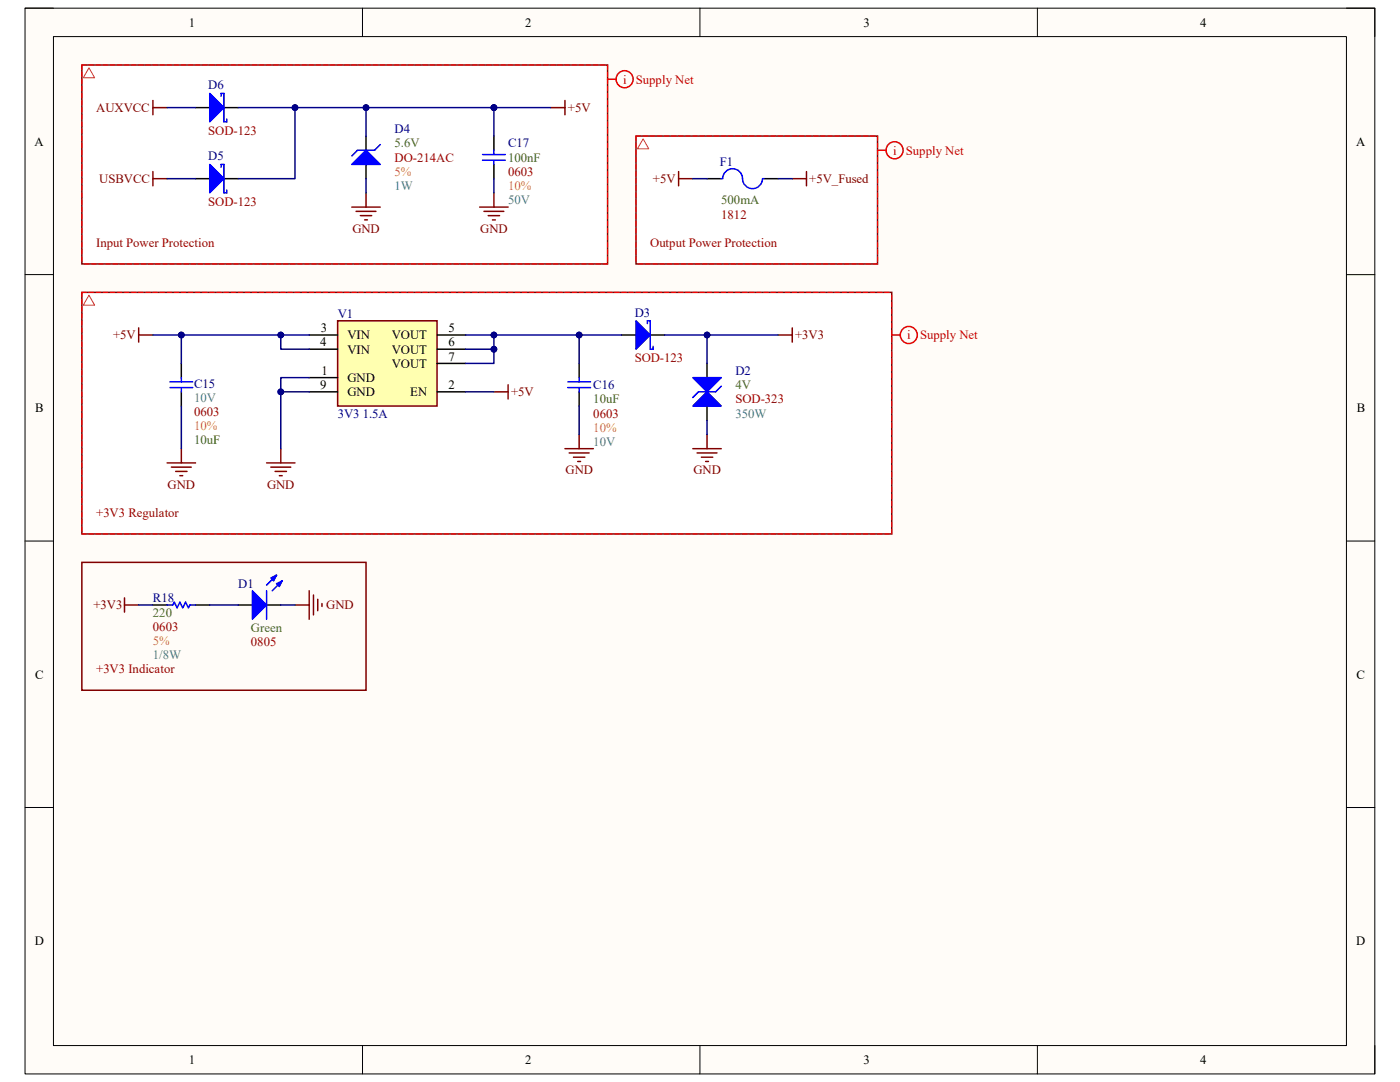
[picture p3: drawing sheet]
<svg xmlns="http://www.w3.org/2000/svg" width="279mm" height="216mm" viewBox="0 0 279 216" stroke-linecap="round" stroke-linejoin="round" font-family="sans-serif">
<path d="M5 1.6h269.4v212.7h-269.4z" fill-rule="evenodd" fill="#fffcf8"/>
<path d="M5 1.6h269.4v212.7h-269.4z" fill="none" stroke="#000" stroke-width=".2"/>
<path d="M10.7 7.3h258v201.3h-258z" fill-rule="evenodd" fill="#fffcf8"/>
<g fill="none" stroke="#000" stroke-width=".2">
<path d="M5 1.6h5.7M10.7 7.3h258v201.3h-258zM72.3 1.6v5.7M139.7 1.6v5.7M207 1.6v5.7M268.7 1.6h5.7v5.7M5 54.8h5.7M268.7 54.8h5.7M5 108h5.7M268.7 108h5.7M5 161.1h5.7M268.7 161.1h5.7"/>
<path d="M72.3 208.6v5.7M139.7 208.6v5.7M207 208.6v5.7M274.4 208.6v5.7"/>
</g>
<g fill="#fff">
<path d="M16.3 58.3h161.7v48.2h-161.7z" fill-rule="evenodd"/>
<path d="M16.3 13h105v39.7h-105z" fill-rule="evenodd"/>
<path d="M126.9 27.1h48.2v25.6h-48.2z" fill-rule="evenodd"/>
</g>
<path d="M30.5 20.1v2.8M30.5 34.2v2.9M30.5 35.7h2.9M30.5 21.5h2.9M73 38.5v2.8M70.2 41.3h5.7M71.1 42.2h3.9M71.9 43h2.3M72.8 43.9h.5" fill="none" stroke="#800000" stroke-width=".3"/>
<path d="M39 21.5h2.9M44.7 21.5h2.8" fill="none" stroke="#000" stroke-width=".3"/>
<path d="M41.9 18.6l2.8 2.9-2.8 2.8z" fill="#00f"/>
<path d="M41.9 18.6l2.8 2.9-2.8 2.8zM44.1 19.2v-.6h.6v5.7h.6v-.6" fill="none" stroke="#00f" stroke-width=".3"/>
<path d="M39 35.7h2.9M44.7 35.7h2.8" fill="none" stroke="#000" stroke-width=".3"/>
<path d="M41.9 32.8l2.8 2.9-2.8 2.8z" fill="#00f"/>
<path d="M41.9 32.8l2.8 2.9-2.8 2.8zM44.1 33.4v-.6h.6v5.7h.6v-.6" fill="none" stroke="#00f" stroke-width=".3"/>
<path d="M109.9 21.5h2.8M112.7 20.1v2.8" fill="none" stroke="#800000" stroke-width=".3"/>
<path d="M73 27.1v2.9M73 32.8v2.9" fill="none" stroke="#000" stroke-width=".3"/>
<path d="M70.2 32.8l2.8-2.8 2.9 2.8z" fill="#00f"/>
<path d="M70.2 32.8l2.8-2.8 2.9 2.8zM75.9 28.8l-1.1 1.2h-3.5l-1.1 1.1M96.3 30.8h4.5M96.3 32h4.5M98.6 30v.8M98.6 32v.8" fill="none" stroke="#00f" stroke-width=".3"/>
<path d="M16.3 13h105v39.7h-105zM98.6 38.5v2.8M95.7 41.3h5.7M96.6 42.2h4M97.4 43h2.3M98.3 43.9h.6" fill="none" stroke="#800000" stroke-width=".3"/>
<path d="M98.6 27.1v2.9M98.6 32.8v2.9" fill="none" stroke="#000" stroke-width=".3"/>
<path d="M67.4 64h19.8v17h-19.8z" fill-rule="evenodd" fill="#ffffb0"/>
<g fill="none" stroke="#800000" stroke-width=".3">
<path d="M16.3 58.3h161.7v48.2h-161.7zM27.7 66.8h2.8M27.7 65.4v2.9M67.4 64h19.8v17h-19.8zM98.6 78.2h2.8M101.4 76.8v2.8M155.3 66.8h2.8M158.1 65.4v2.9M33.4 92.4h5.6M34.2 93.2h4M35.1 94.1h2.2M35.9 94.9h.6"/>
<path d="M36.2 89.5v2.9M53.2 92.4h5.7M54 93.2h4M54.9 94.1h2.3M55.8 94.9h.5M56 89.5v2.9M112.7 89.5h5.7M113.6 90.4h4M114.4 91.2h2.3M115.3 92.1h.6M115.6 86.7v2.8"/>
</g>
<g fill="none" stroke="#000" stroke-width=".3">
<path d="M36.2 72.5v2.9M36.2 78.2v2.8M61.7 75.4h5.7M61.7 78.2h5.7M61.7 66.8h5.7M61.7 69.7h5.7M87.2 78.2h5.7M87.2 66.8h5.7M87.2 69.7h5.7M87.2 72.5h5.7M115.6 72.5v2.9M115.6 78.2v2.8"/>
<path d="M124.1 66.8h2.8M129.8 66.8h2.8"/>
</g>
<path d="M33.9 76.2h4.6M33.9 77.3h4.6M36.2 75.4v.8M36.2 77.3v.9M113.3 76.2h4.6M113.3 77.3h4.6M115.6 75.4v.8M115.6 77.3v.9" fill="none" stroke="#00f" stroke-width=".3"/>
<g fill="none" stroke="#f00" stroke-width=".3">
<path d="M178 66.8h1.7"/>
<circle cx="181.4" cy="66.8" r="1.7"/>
</g>
<g fill="none" stroke="#f00" stroke-width=".2">
<path d="M16.3 59.8v.8M17.2 58.3h-.9v.9M17.8 58.3h.8M19.2 58.3h.9M20.6 58.3h.9M22 58.3h.9M23.4 58.3h.9M24.8 58.3h.9M26.3 58.3h.8M27.7 58.3h.9M29.1 58.3h.9M30.5 58.3h.9"/>
<path d="M31.9 58.3h.9M33.4 58.3h.8M34.8 58.3h.9M36.2 58.3h.9M37.6 58.3h.9M39 58.3h.9M40.4 58.3h.9M41.9 58.3h.8M43.3 58.3h.9M44.7 58.3h.9M46.1 58.3h.9M47.5 58.3h.9"/>
<path d="M48.9 58.3h.9M50.4 58.3h.8M51.8 58.3h.9M53.2 58.3h.9M54.6 58.3h.9M56 58.3h.9M57.5 58.3h.8M58.9 58.3h.9M60.3 58.3h.9M61.7 58.3h.9M63.1 58.3h.9M64.5 58.3h.9"/>
<path d="M66 58.3h.8M67.4 58.3h.9M68.8 58.3h.9M70.2 58.3h.9M71.6 58.3h.9M73 58.3h.9M74.5 58.3h.9M75.9 58.3h.9M77.3 58.3h.9M78.7 58.3h.9M80.1 58.3h.9M81.6 58.3h.8"/>
<path d="M83 58.3h.9M84.4 58.3h.9M85.8 58.3h.9M87.2 58.3h.9M88.6 58.3h.9M90.1 58.3h.8M91.5 58.3h.9M92.9 58.3h.9M94.3 58.3h.9M95.7 58.3h.9M97.1 58.3h.9M98.6 58.3h.9"/>
<path d="M100 58.3h.9M101.4 58.3h.9M102.8 58.3h.9M104.2 58.3h.9M105.7 58.3h.8M107.1 58.3h.9M108.5 58.3h.9M109.9 58.3h.9M111.3 58.3h.9M112.7 58.3h.9M114.2 58.3h.9M115.6 58.3h.9"/>
<path d="M117 58.3h.9M118.4 58.3h.9M119.8 58.3h.9M121.3 58.3h.8M122.7 58.3h.9M124.1 58.3h.9M125.5 58.3h.9M126.9 58.3h.9M128.3 58.3h.9M129.8 58.3h.8M131.2 58.3h.9M132.6 58.3h.9"/>
<path d="M134 58.3h.9M135.4 58.3h.9M136.8 58.3h.9M138.3 58.3h.9M139.7 58.3h.9M141.1 58.3h.9M142.5 58.3h.9M143.9 58.3h.9M145.4 58.3h.8M146.8 58.3h.9M148.2 58.3h.9M149.6 58.3h.9"/>
<path d="M151 58.3h.9M152.4 58.3h.9M153.9 58.3h.8M155.3 58.3h.9M156.7 58.3h.9M158.1 58.3h.9M159.5 58.3h.9M161 58.3h.8M162.4 58.3h.9M163.8 58.3h.9M165.2 58.3h.9M166.6 58.3h.9"/>
<path d="M168 58.3h.9M169.5 58.3h.8M170.9 58.3h.9M172.3 58.3h.9M173.7 58.3h.9M175.1 58.3h.9M176.6 58.3h.8M178 58.9v.9M16.3 61.2v.9M16.3 62.6v.9M16.3 64v.9M16.3 65.4v.9"/>
<path d="M16.3 66.8v.9M16.3 68.3v.8M16.3 69.7v.9M16.3 71.1v.9M16.3 72.5v.9M16.3 73.9v.9M16.3 75.4v.8M16.3 76.8v.9M16.3 78.2v.9M16.3 79.6v.9M178 60.3v.9M178 61.7v.9"/>
<path d="M178 63.1v.9M178 64.5v.9M178 66v.8M178 67.4v.9M178 68.8v.9M178 70.2v.9M178 71.6v.9M178 73v.9M178 74.5v.9M178 75.9v.9M178 77.3v.9M178 78.7v.9"/>
<path d="M16.3 81v.9M16.3 82.4v.9M16.3 83.9v.8M16.3 85.3v.9M16.3 86.7v.9M16.3 88.1v.9M16.3 89.5v.9M16.3 90.9v.9M16.3 92.4v.8M16.3 93.8v.9M16.3 95.2v.9M16.3 96.6v.9"/>
<path d="M16.3 98v.9M16.3 99.5v.8M178 80.1v.9M178 81.6v.8M178 83v.9M178 84.4v.9M178 85.8v.9M178 87.2v.9M178 88.6v.9M178 90.1v.9M178 91.5v.9M178 92.9v.9"/>
<path d="M178 94.3v.9M178 95.7v.9M178 97.2v.8M178 98.6v.9M178 100v.9M16.3 100.9v.9M16.3 102.3v.9M16.3 103.7v.9M16.3 105.1v.9M16.3 106.5h.9M17.8 106.5h.8M19.2 106.5h.9"/>
<path d="M20.6 106.5h.9M22 106.5h.9M23.4 106.5h.9M24.8 106.5h.9M26.3 106.5h.8M27.7 106.5h.9M29.1 106.5h.9M30.5 106.5h.9M31.9 106.5h.9M33.4 106.5h.8M34.8 106.5h.9M36.2 106.5h.9"/>
<path d="M37.6 106.5h.9M39 106.5h.9M40.4 106.5h.9M41.9 106.5h.8M43.3 106.5h.9M44.7 106.5h.9M46.1 106.5h.9M47.5 106.5h.9M48.9 106.5h.9M50.4 106.5h.8M51.8 106.5h.9M53.2 106.5h.9"/>
<path d="M54.6 106.5h.9M56 106.5h.9M57.5 106.5h.8M58.9 106.5h.9M60.3 106.5h.9M61.7 106.5h.9M63.1 106.5h.9M64.5 106.5h.9M66 106.5h.8M67.4 106.5h.9M68.8 106.5h.9M70.2 106.5h.9"/>
<path d="M71.6 106.5h.9M73.1 106.5h.8M74.5 106.5h.9M75.9 106.5h.9M77.3 106.5h.9M78.7 106.5h.9M80.1 106.5h.9M81.6 106.5h.8M83 106.5h.9M84.4 106.5h.9M85.8 106.5h.9M87.2 106.5h.9"/>
<path d="M88.6 106.5h.9M90.1 106.5h.8M91.5 106.5h.9M92.9 106.5h.9M94.3 106.5h.9M95.7 106.5h.9M97.1 106.5h.9M98.6 106.5h.9M100 106.5h.9M101.4 106.5h.9M102.8 106.5h.9M104.2 106.5h.9"/>
<path d="M105.7 106.5h.8M107.1 106.5h.9M108.5 106.5h.9M109.9 106.5h.9M111.3 106.5h.9M112.7 106.5h.9M114.2 106.5h.9M115.6 106.5h.9M117 106.5h.9M118.4 106.5h.9M119.8 106.5h.9M121.3 106.5h.8"/>
<path d="M122.7 106.5h.9M124.1 106.5h.9M125.5 106.5h.9M126.9 106.5h.9M128.3 106.5h.9M129.8 106.5h.8M131.2 106.5h.9M132.6 106.5h.9M134 106.5h.9M135.4 106.5h.9M136.8 106.5h.9M138.3 106.5h.9"/>
<path d="M139.7 106.5h.9M141.1 106.5h.9M142.5 106.5h.9M143.9 106.5h.9M145.4 106.5h.8M146.8 106.5h.9M148.2 106.5h.9M149.6 106.5h.9M151 106.5h.9M152.4 106.5h.9M153.9 106.5h.8M155.3 106.5h.9"/>
<path d="M156.7 106.5h.9M158.1 106.5h.9M159.5 106.5h.9M161 106.5h.8M162.4 106.5h.9M163.8 106.5h.9M165.2 106.5h.9M166.6 106.5h.9M168 106.5h.9M169.5 106.5h.8M170.9 106.5h.9M172.3 106.5h.9"/>
<path d="M173.7 106.5h.9M175.1 106.5h.9M176.6 106.5h.8M178 101.4v.9M178 102.8v.9M178 104.2v.9M178 105.7v.8"/>
</g>
<path d="M17.8 58.9l1.1 2h-2.3z" fill="none" stroke="#f33" stroke-width=".2"/>
<path d="M126.9 64l2.9 2.8-2.9 2.9z" fill="#00f"/>
<path d="M126.9 64l2.9 2.8-2.9 2.9zM129.2 64.6v-.6h.6v5.7h.5v-.6" fill="none" stroke="#00f" stroke-width=".3"/>
<path d="M138.3 89.5h5.6M139.1 90.4h4M140 91.2h2.2M140.8 92.1h.6M141.1 86.7v2.8" fill="none" stroke="#800000" stroke-width=".3"/>
<path d="M141.1 72.5v2.9M141.1 81v2.9" fill="none" stroke="#000" stroke-width=".3"/>
<path d="M141.1 78.2l2.8 2.8h-5.6z" fill="#00f"/>
<path d="M141.1 78.2l2.8 2.8h-5.6zM143.9 77.1l-1.1 1.1h-3.4l-1.1 1.1" fill="none" stroke="#00f" stroke-width=".3"/>
<path d="M138.3 75.4h5.6l-2.8 2.8z" fill="#00f"/>
<path d="M138.3 75.4h5.6l-2.8 2.8zM33.4 120.7h1.1l.3-.5 .5 1.1 .6-1.1 .6 1.1 .5-1.1 .6 1.1 .3-.6h1.1" fill="none" stroke="#00f" stroke-width=".3"/>
<path d="M30.5 120.7h2.9M39 120.7h2.9M47.5 120.7h2.9M53.2 120.7h2.8" fill="none" stroke="#000" stroke-width=".3"/>
<path d="M50.4 117.9l2.8 2.8-2.8 2.9z" fill="#00f"/>
<path d="M50.4 117.9l2.8 2.8-2.8 2.9zM55.2 114.8l-2 2M56.3 115.9l-2 2" fill="none" stroke="#00f" stroke-width=".3"/>
<path d="M55.2 116.5l1.1-.6-.5 1.1z" fill="#00f"/>
<path d="M55.2 116.5l1.1-.6-.5 1.1z" fill="none" stroke="#00f" stroke-width=".3"/>
<path d="M54 115.3l1.2-.5-.6 1.1z" fill="#00f"/>
<path d="M143.9 35.7h.3M144.2 35.6a1.98 1.98 0 0 1 2-1.9 1.98 1.98 0 0 1 2 2 1.98 1.98 0 0 0 1.9 1.9 1.98 1.98 0 0 0 2.1-1.9M152.2 35.7h.2M53.2 117.9v5.7M54 115.3l1.2-.5-.6 1.1z" fill="none" stroke="#00f" stroke-width=".3"/>
<path d="M126.9 27.1h48.2v25.6h-48.2zM135.4 34.2v2.9M135.4 35.7h2.9M16.3 112.2h56.8v25.5h-56.8zM24.8 119.3v2.8M61.7 117.9v5.7M62.6 118.7v4M63.4 119.6v2.3M24.8 120.7h2.9M58.9 120.7h2.8M64.3 120.4v.6" fill="none" stroke="#800000" stroke-width=".3"/>
<path d="M141.1 35.7h2.8M152.4 35.7h2.9" fill="none" stroke="#000" stroke-width=".3"/>
<path d="M33.4 35.7h5.6M33.4 21.5h5.6M58.9 21.5h39.7M73 35.7v2.8" fill="none" stroke="#000080" stroke-width=".3"/>
<circle cx="58.9" cy="21.5" r=".57" fill="#000080"/>
<circle cx="58.9" cy="21.5" r=".57" fill="none" stroke="#000080" stroke-width=".2"/>
<circle cx="73" cy="21.5" r=".57" fill="#000080"/>
<circle cx="73" cy="21.5" r=".57" fill="none" stroke="#000080" stroke-width=".2"/>
<circle cx="98.6" cy="21.5" r=".57" fill="#000080"/>
<circle cx="98.6" cy="21.5" r=".57" fill="none" stroke="#000080" stroke-width=".2"/>
<path d="M47.5 21.5h11.4v14.2h-11.4" fill="none" stroke="#000080" stroke-width=".3"/>
<circle cx="58.9" cy="21.5" r=".57" fill="#000080"/>
<circle cx="58.9" cy="21.5" r=".57" fill="none" stroke="#000080" stroke-width=".2"/>
<path d="M73 21.5v5.6" fill="none" stroke="#000080" stroke-width=".3"/>
<circle cx="73" cy="21.5" r=".57" fill="#000080"/>
<circle cx="73" cy="21.5" r=".57" fill="none" stroke="#000080" stroke-width=".2"/>
<path d="M98.6 21.5v5.6M98.6 35.7v2.8" fill="none" stroke="#000080" stroke-width=".3"/>
<circle cx="98.6" cy="21.5" r=".57" fill="#000080"/>
<circle cx="98.6" cy="21.5" r=".57" fill="none" stroke="#000080" stroke-width=".2"/>
<path d="M56 66.8v2.9h5.7" fill="none" stroke="#000080" stroke-width=".3"/>
<circle cx="56" cy="66.8" r=".57" fill="#000080"/>
<circle cx="56" cy="66.8" r=".57" fill="none" stroke="#000080" stroke-width=".2"/>
<path d="M61.7 66.8h-25.5v5.7" fill="none" stroke="#000080" stroke-width=".3"/>
<circle cx="36.2" cy="66.8" r=".57" fill="#000080"/>
<circle cx="36.2" cy="66.8" r=".57" fill="none" stroke="#000080" stroke-width=".2"/>
<circle cx="56" cy="66.8" r=".57" fill="#000080"/>
<circle cx="56" cy="66.8" r=".57" fill="none" stroke="#000080" stroke-width=".2"/>
<path d="M61.7 75.4h-5.7v14.1" fill="none" stroke="#000080" stroke-width=".3"/>
<circle cx="56" cy="78.2" r=".57" fill="#000080"/>
<circle cx="56" cy="78.2" r=".57" fill="none" stroke="#000080" stroke-width=".2"/>
<path d="M56 78.2h5.7" fill="none" stroke="#000080" stroke-width=".3"/>
<circle cx="56" cy="78.2" r=".57" fill="#000080"/>
<circle cx="56" cy="78.2" r=".57" fill="none" stroke="#000080" stroke-width=".2"/>
<path d="M30.5 66.8h5.7M36.2 81v8.5" fill="none" stroke="#000080" stroke-width=".3"/>
<circle cx="36.2" cy="66.8" r=".57" fill="#000080"/>
<circle cx="36.2" cy="66.8" r=".57" fill="none" stroke="#000080" stroke-width=".2"/>
<path d="M98.6 69.7v2.8h-5.7" fill="none" stroke="#000080" stroke-width=".3"/>
<circle cx="98.6" cy="69.7" r=".57" fill="#000080"/>
<circle cx="98.6" cy="69.7" r=".57" fill="none" stroke="#000080" stroke-width=".2"/>
<path d="M92.9 66.8h5.7v2.9h-5.7M92.9 78.2h5.7M115.6 81v5.7" fill="none" stroke="#000080" stroke-width=".3"/>
<circle cx="98.6" cy="66.8" r=".57" fill="#000080"/>
<circle cx="98.6" cy="66.8" r=".57" fill="none" stroke="#000080" stroke-width=".2"/>
<circle cx="98.6" cy="69.7" r=".57" fill="#000080"/>
<circle cx="98.6" cy="69.7" r=".57" fill="none" stroke="#000080" stroke-width=".2"/>
<path d="M98.6 66.8h17v5.7" fill="none" stroke="#000080" stroke-width=".3"/>
<circle cx="98.6" cy="66.8" r=".57" fill="#000080"/>
<circle cx="98.6" cy="66.8" r=".57" fill="none" stroke="#000080" stroke-width=".2"/>
<circle cx="115.6" cy="66.8" r=".57" fill="#000080"/>
<circle cx="115.6" cy="66.8" r=".57" fill="none" stroke="#000080" stroke-width=".2"/>
<path d="M115.6 66.8h8.5" fill="none" stroke="#000080" stroke-width=".3"/>
<circle cx="115.6" cy="66.8" r=".57" fill="#000080"/>
<circle cx="115.6" cy="66.8" r=".57" fill="none" stroke="#000080" stroke-width=".2"/>
<path d="M132.6 66.8h22.7" fill="none" stroke="#000080" stroke-width=".3"/>
<circle cx="141.1" cy="66.8" r=".57" fill="#000080"/>
<circle cx="141.1" cy="66.8" r=".57" fill="none" stroke="#000080" stroke-width=".2"/>
<path d="M141.1 66.8v5.7" fill="none" stroke="#000080" stroke-width=".3"/>
<circle cx="141.1" cy="66.8" r=".57" fill="#000080"/>
<circle cx="141.1" cy="66.8" r=".57" fill="none" stroke="#000080" stroke-width=".2"/>
<path d="M98.6 21.5h11.3M141.1 83.9v2.8M27.7 120.7h2.8M41.9 120.7h5.6M56 120.7h2.9" fill="none" stroke="#000080" stroke-width=".3"/>
<circle cx="98.6" cy="21.5" r=".57" fill="#000080"/>
<circle cx="98.6" cy="21.5" r=".57" fill="none" stroke="#000080" stroke-width=".2"/>
<path d="M138.3 35.7h2.8M155.3 35.7h2.8" fill="none" stroke="#000080" stroke-width=".3"/>
<path d="M158.1 35.7h2.9M161 34.2v2.9" fill="none" stroke="#800000" stroke-width=".3"/>
<g fill="none" stroke="#f00" stroke-width=".3">
<path d="M121.3 15.8h1.7M175.1 30h1.7"/>
<circle cx="124.7" cy="15.8" r="1.7"/>
<circle cx="178.5" cy="30" r="1.7"/>
</g>
<g fill="none" stroke="#f00" stroke-width=".2">
<path d="M16.3 14.4v.9M16.3 15.8v.9M16.3 17.2v.9M16.3 18.6v.9M17.2 13h-.9v.9M17.8 13h.8M19.2 13h.9M20.6 13h.9M22 13h.9M23.4 13h.9M24.8 13h.9M26.3 13h.8"/>
<path d="M27.7 13h.9M29.1 13h.9M30.5 13h.9M31.9 13h.9M33.4 13h.8M34.8 13h.9M36.2 13h.9M37.6 13h.9M39 13h.9M40.4 13h.9M41.9 13h.8M43.3 13h.9"/>
<path d="M44.7 13h.9M46.1 13h.9M47.5 13h.9M48.9 13h.9M50.4 13h.8M51.8 13h.9M53.2 13h.9M54.6 13h.9M56 13h.9M57.5 13h.8M58.9 13h.9M60.3 13h.9"/>
<path d="M61.7 13h.9M63.1 13h.9M64.5 13h.9M66 13h.8M67.4 13h.9M68.8 13h.9M70.2 13h.9M71.6 13h.9M73 13h.9M74.5 13h.9M75.9 13h.9M77.3 13h.9"/>
<path d="M78.7 13h.9M80.1 13h.9M81.6 13h.8M83 13h.9M84.4 13h.9M85.8 13h.9M87.2 13h.9M88.6 13h.9M90.1 13h.8M91.5 13h.9M92.9 13h.9M94.3 13h.9"/>
<path d="M95.7 13h.9M97.1 13h.9M98.6 13h.9M100 13h.9M101.4 13h.9M102.8 13h.9M104.2 13h.9M105.7 13h.8M107.1 13h.9M108.5 13h.9M109.9 13h.9M111.3 13h.9"/>
<path d="M112.7 13h.9M114.2 13h.9M115.6 13h.9M117 13h.9M118.4 13h.9M119.8 13h.9M121.3 13v.9M121.3 14.4v.9M121.3 15.8v.9M121.3 17.2v.9M121.3 18.6v.9M16.3 20.1v.8"/>
<path d="M16.3 21.5v.9M16.3 22.9v.9M16.3 24.3v.9M16.3 25.7v.9M16.3 27.1v.9M16.3 28.6v.8M16.3 30v.9M16.3 31.4v.9M16.3 32.8v.9M16.3 34.2v.9M16.3 35.7v.8M16.3 37.1v.9"/>
<path d="M16.3 38.5v.9M16.3 39.9v.9M121.3 20.1v.8M121.3 21.5v.9M121.3 22.9v.9M121.3 24.3v.9M121.3 25.7v.9M121.3 27.1v.9M121.3 28.6v.8M121.3 30v.9M121.3 31.4v.9M121.3 32.8v.9"/>
<path d="M121.3 34.2v.9M121.3 35.7v.8M121.3 37.1v.9M121.3 38.5v.9M121.3 39.9v.9M126.9 28.6v.8M126.9 30v.9M126.9 31.4v.9M126.9 32.8v.9M126.9 34.2v.9M126.9 35.7v.8M126.9 37.1v.9"/>
<path d="M126.9 38.5v.9M126.9 39.9v.9M127.8 27.1h-.9v.9M128.3 27.1h.9M129.8 27.1h.8M131.2 27.1h.9M132.6 27.1h.9M134 27.1h.9M135.4 27.1h.9M136.8 27.1h.9M138.3 27.1h.9M139.7 27.1h.9"/>
<path d="M141.1 27.1h.9M142.5 27.1h.9M143.9 27.1h.9M145.4 27.1h.8M146.8 27.1h.9M148.2 27.1h.9M149.6 27.1h.9M151 27.1h.9M152.4 27.1h.9M153.9 27.1h.8M155.3 27.1h.9M156.7 27.1h.9"/>
<path d="M158.1 27.1h.9M159.5 27.1h.9M161 27.1h.8M162.4 27.1h.9M163.8 27.1h.9M165.2 27.1h.9M166.6 27.1h.9M168 27.1h.9M169.5 27.1h.8M170.9 27.1h.9M172.3 27.1h.9M173.7 27.1h.9"/>
<path d="M175.1 27.1v.9M175.1 28.6v.9M175.1 30v.9M175.1 31.4v.9M175.1 32.8v.9M175.1 34.2v.9M175.1 35.7v.8M175.1 37.1v.9M175.1 38.5v.9M175.1 39.9v.9M16.3 41.3v.9M16.3 42.7v.9"/>
<path d="M16.3 44.2v.8M16.3 45.6v.9M16.3 47v.9M16.3 48.4v.9M16.3 49.8v.9M16.3 51.2v.9M16.9 52.7h.9M18.3 52.7h.9M19.7 52.7h.9M21.1 52.7h.9M22.5 52.7h.9M24 52.7h.8"/>
<path d="M25.4 52.7h.9M26.8 52.7h.9M28.2 52.7h.9M29.6 52.7h.9M31 52.7h.9M32.5 52.7h.9M33.9 52.7h.9M35.3 52.7h.9M36.7 52.7h.9M38.1 52.7h.9M39.6 52.7h.8M41 52.7h.9"/>
<path d="M42.4 52.7h.9M43.8 52.7h.9M45.2 52.7h.9M46.6 52.7h.9M48.1 52.7h.8M49.5 52.7h.9M50.9 52.7h.9M52.3 52.7h.9M53.7 52.7h.9M55.1 52.7h.9M56.6 52.7h.9M58 52.7h.9"/>
<path d="M59.4 52.7h.9M60.8 52.7h.9M62.2 52.7h.9M63.7 52.7h.8M65.1 52.7h.9M66.5 52.7h.9M67.9 52.7h.9M69.3 52.7h.9M70.7 52.7h.9M72.2 52.7h.8M73.6 52.7h.9M75 52.7h.9"/>
<path d="M76.4 52.7h.9M77.8 52.7h.9M79.3 52.7h.8M80.7 52.7h.9M82.1 52.7h.9M83.5 52.7h.9M84.9 52.7h.9M86.3 52.7h.9M87.8 52.7h.8M89.2 52.7h.9M90.6 52.7h.9M92 52.7h.9"/>
<path d="M93.4 52.7h.9M94.8 52.7h.9M96.3 52.7h.8M97.7 52.7h.9M99.1 52.7h.9M100.5 52.7h.9M101.9 52.7h.9M103.4 52.7h.8M104.8 52.7h.9M106.2 52.7h.9M107.6 52.7h.9M109 52.7h.9"/>
<path d="M110.4 52.7h.9M111.9 52.7h.8M113.3 52.7h.9M114.7 52.7h.9M116.1 52.7h.9M117.5 52.7h.9M119 52.7h.8M120.4 52.7h.9M121.3 41.3v.9M121.3 42.7v.9M121.3 44.2v.8M121.3 45.6v.9"/>
<path d="M121.3 47v.9M121.3 48.4v.9M121.3 49.8v.9M121.3 51.2v.9M126.9 41.3v.9M126.9 42.7v.9M126.9 44.2v.8M126.9 45.6v.9M126.9 47v.9M126.9 48.4v.9M126.9 49.8v.9M126.9 51.2v.9"/>
<path d="M127.5 52.7h.8M128.9 52.7h.9M130.3 52.7h.9M131.7 52.7h.9M133.1 52.7h.9M134.5 52.7h.9M136 52.7h.8M137.4 52.7h.9M138.8 52.7h.9M140.2 52.7h.9M141.6 52.7h.9M143.1 52.7h.8"/>
<path d="M144.5 52.7h.9M145.9 52.7h.9M147.3 52.7h.9M148.7 52.7h.9M150.1 52.7h.9M151.6 52.7h.8M153 52.7h.9M154.4 52.7h.9M155.8 52.7h.9M157.2 52.7h.9M158.6 52.7h.9M160.1 52.7h.9"/>
<path d="M161.5 52.7h.9M162.9 52.7h.9M164.3 52.7h.9M165.7 52.7h.9M167.2 52.7h.8M168.6 52.7h.9M170 52.7h.9M171.4 52.7h.9M172.8 52.7h.9M174.2 52.7h.9M175.1 41.3v.9M175.1 42.7v.9"/>
<path d="M175.1 44.2v.9M175.1 45.6v.9M175.1 47v.9M175.1 48.4v.9M175.1 49.8v.9M175.1 51.3v.8"/>
</g>
<path d="M17.8 13.5l1.1 2h-2.3zM128.3 27.7l1.2 2h-2.3z" fill="none" stroke="#f33" stroke-width=".2"/>
<g font-size="2.5">
<text x="37.7" y="5.3">1</text>
<text x="104.8" y="5.3">2</text>
<text x="172.3" y="5.3">3</text>
<text x="239.5" y="5.3">4</text>
<text x="6.9" y="29.1">A</text>
<text x="270.6" y="29.1">A</text>
<text x="63.9" y="69.1">4</text>
<text x="64.1" y="66.3">3</text>
<text x="69.3" y="67.7">VIN</text>
<text x="69.3" y="70.6">VIN</text>
<text x="78.2" y="70.6">VOUT</text>
<text x="78.2" y="67.7">VOUT</text>
<text x="89.5" y="72">7</text>
<text x="89.5" y="69.1">6</text>
<text x="89.5" y="66.3">5</text>
<text x="63.9" y="77.6">9</text>
<text x="64.1" y="74.8">1</text>
<text x="69.3" y="76.2">GND</text>
<text x="78.2" y="73.4">VOUT</text>
<text x="89.5" y="77.6">2</text>
<text x="7" y="82.3">B</text>
<text x="69.3" y="79">GND</text>
<text x="81.9" y="79">EN</text>
<text x="270.8" y="82.3">B</text>
<text x="7" y="135.4">C</text>
<text x="270.7" y="135.4">C</text>
<text x="6.9" y="188.6">D</text>
<text x="270.7" y="188.6">D</text>
<text x="37.7" y="212.3">1</text>
<text x="104.8" y="212.3">2</text>
<text x="172.3" y="212.3">3</text>
<text x="239.5" y="212.3">4</text>
</g>
<g font-size="2.5" fill="#000080">
<text x="41.6" y="17.8">D6</text>
<text x="78.7" y="26.6">D4</text>
<text x="101.4" y="29.4">C17</text>
<text x="41.6" y="32">D5</text>
<text x="143.6" y="33.1">F1</text>
<text x="67.4" y="63.5">V1</text>
<text x="126.7" y="63.2">D3</text>
<text x="38.7" y="77.3">C15</text>
<text x="118.4" y="77.6">C16</text>
<text x="146.8" y="74.8">D2</text>
<text x="67.4" y="83.3">3V3 1.5A</text>
<text x="47.5" y="117.3">D1</text>
<text x="30.5" y="120.2">R18</text>
</g>
<g font-size="2.5" fill="#f00">
<text x="124.3" y="16.7">i</text>
<text x="126.9" y="16.7">Supply Net</text>
<text x="178.2" y="30.9">i</text>
<text x="180.8" y="30.9">Supply Net</text>
<text x="181.1" y="67.7">i</text>
<text x="183.6" y="67.7">Supply Net</text>
</g>
<g font-size="2.5" fill="#800000">
<text x="19.2" y="22.4">AUXVCC</text>
<text x="113.3" y="22.4">+5V</text>
<text x="19.8" y="36.5">USBVCC</text>
<text x="130.3" y="36.5">+5V</text>
<text x="161.5" y="36.5">+5V_Fused</text>
<text x="70.3" y="46.4">GND</text>
<text x="95.8" y="46.4">GND</text>
<text x="22.6" y="67.7">+5V</text>
<text x="158.7" y="67.7">+3V3</text>
<text x="102" y="79">+5V</text>
<text x="112.9" y="94.7">GND</text>
<text x="138.4" y="94.7">GND</text>
<text x="33.4" y="97.5">GND</text>
<text x="53.3" y="97.5">GND</text>
<text x="18.6" y="121.6">+3V3</text>
<text x="65.1" y="121.6">GND</text>
</g>
<g font-size="2.5" fill="#980000">
<text x="41.6" y="26.9">SOD-123</text>
<text x="78.7" y="32.3">DO-214AC</text>
<text x="101.4" y="35.1">0603</text>
<text x="41.6" y="41.1">SOD-123</text>
<text x="143.9" y="43.6">1812</text>
<text x="19.2" y="49.3">Input Power Protection</text>
<text x="129.8" y="49.3">Output Power Protection</text>
<text x="126.7" y="72.3">SOD-123</text>
<text x="38.7" y="83">0603</text>
<text x="118.4" y="83.3">0603</text>
<text x="146.8" y="80.5">SOD-323</text>
<text x="19.2" y="103.2">+3V3 Regulator</text>
<text x="30.5" y="125.9">0603</text>
<text x="50.1" y="128.9">0805</text>
<text x="19.2" y="134.4">+3V3 Indicator</text>
</g>
<g font-size="2.5" fill="#38761d">
<text x="78.7" y="29.4">5.6V</text>
<text x="101.4" y="32.3">100nF</text>
<text x="143.9" y="40.8">500mA</text>
<text x="146.8" y="77.6">4V</text>
<text x="118.4" y="80.5">10uF</text>
<text x="38.7" y="88.7">10uF</text>
<text x="30.5" y="123">220</text>
<text x="50.1" y="126.1">Green</text>
</g>
<g font-size="2.5" fill="#f90">
<text x="78.7" y="35.1">5%</text>
<text x="101.4" y="37.9">10%</text>
<text x="38.7" y="85.9">10%</text>
<text x="118.4" y="86.1">10%</text>
<text x="30.5" y="128.7">5%</text>
</g>
<g font-size="2.5" fill="#45818e">
<text x="78.7" y="37.9">1W</text>
<text x="101.4" y="40.8">50V</text>
<text x="38.7" y="80.2">10V</text>
<text x="146.8" y="83.3">350W</text>
<text x="118.4" y="89">10V</text>
<text x="30.5" y="131.5">1/8W</text>
</g>
</svg>
